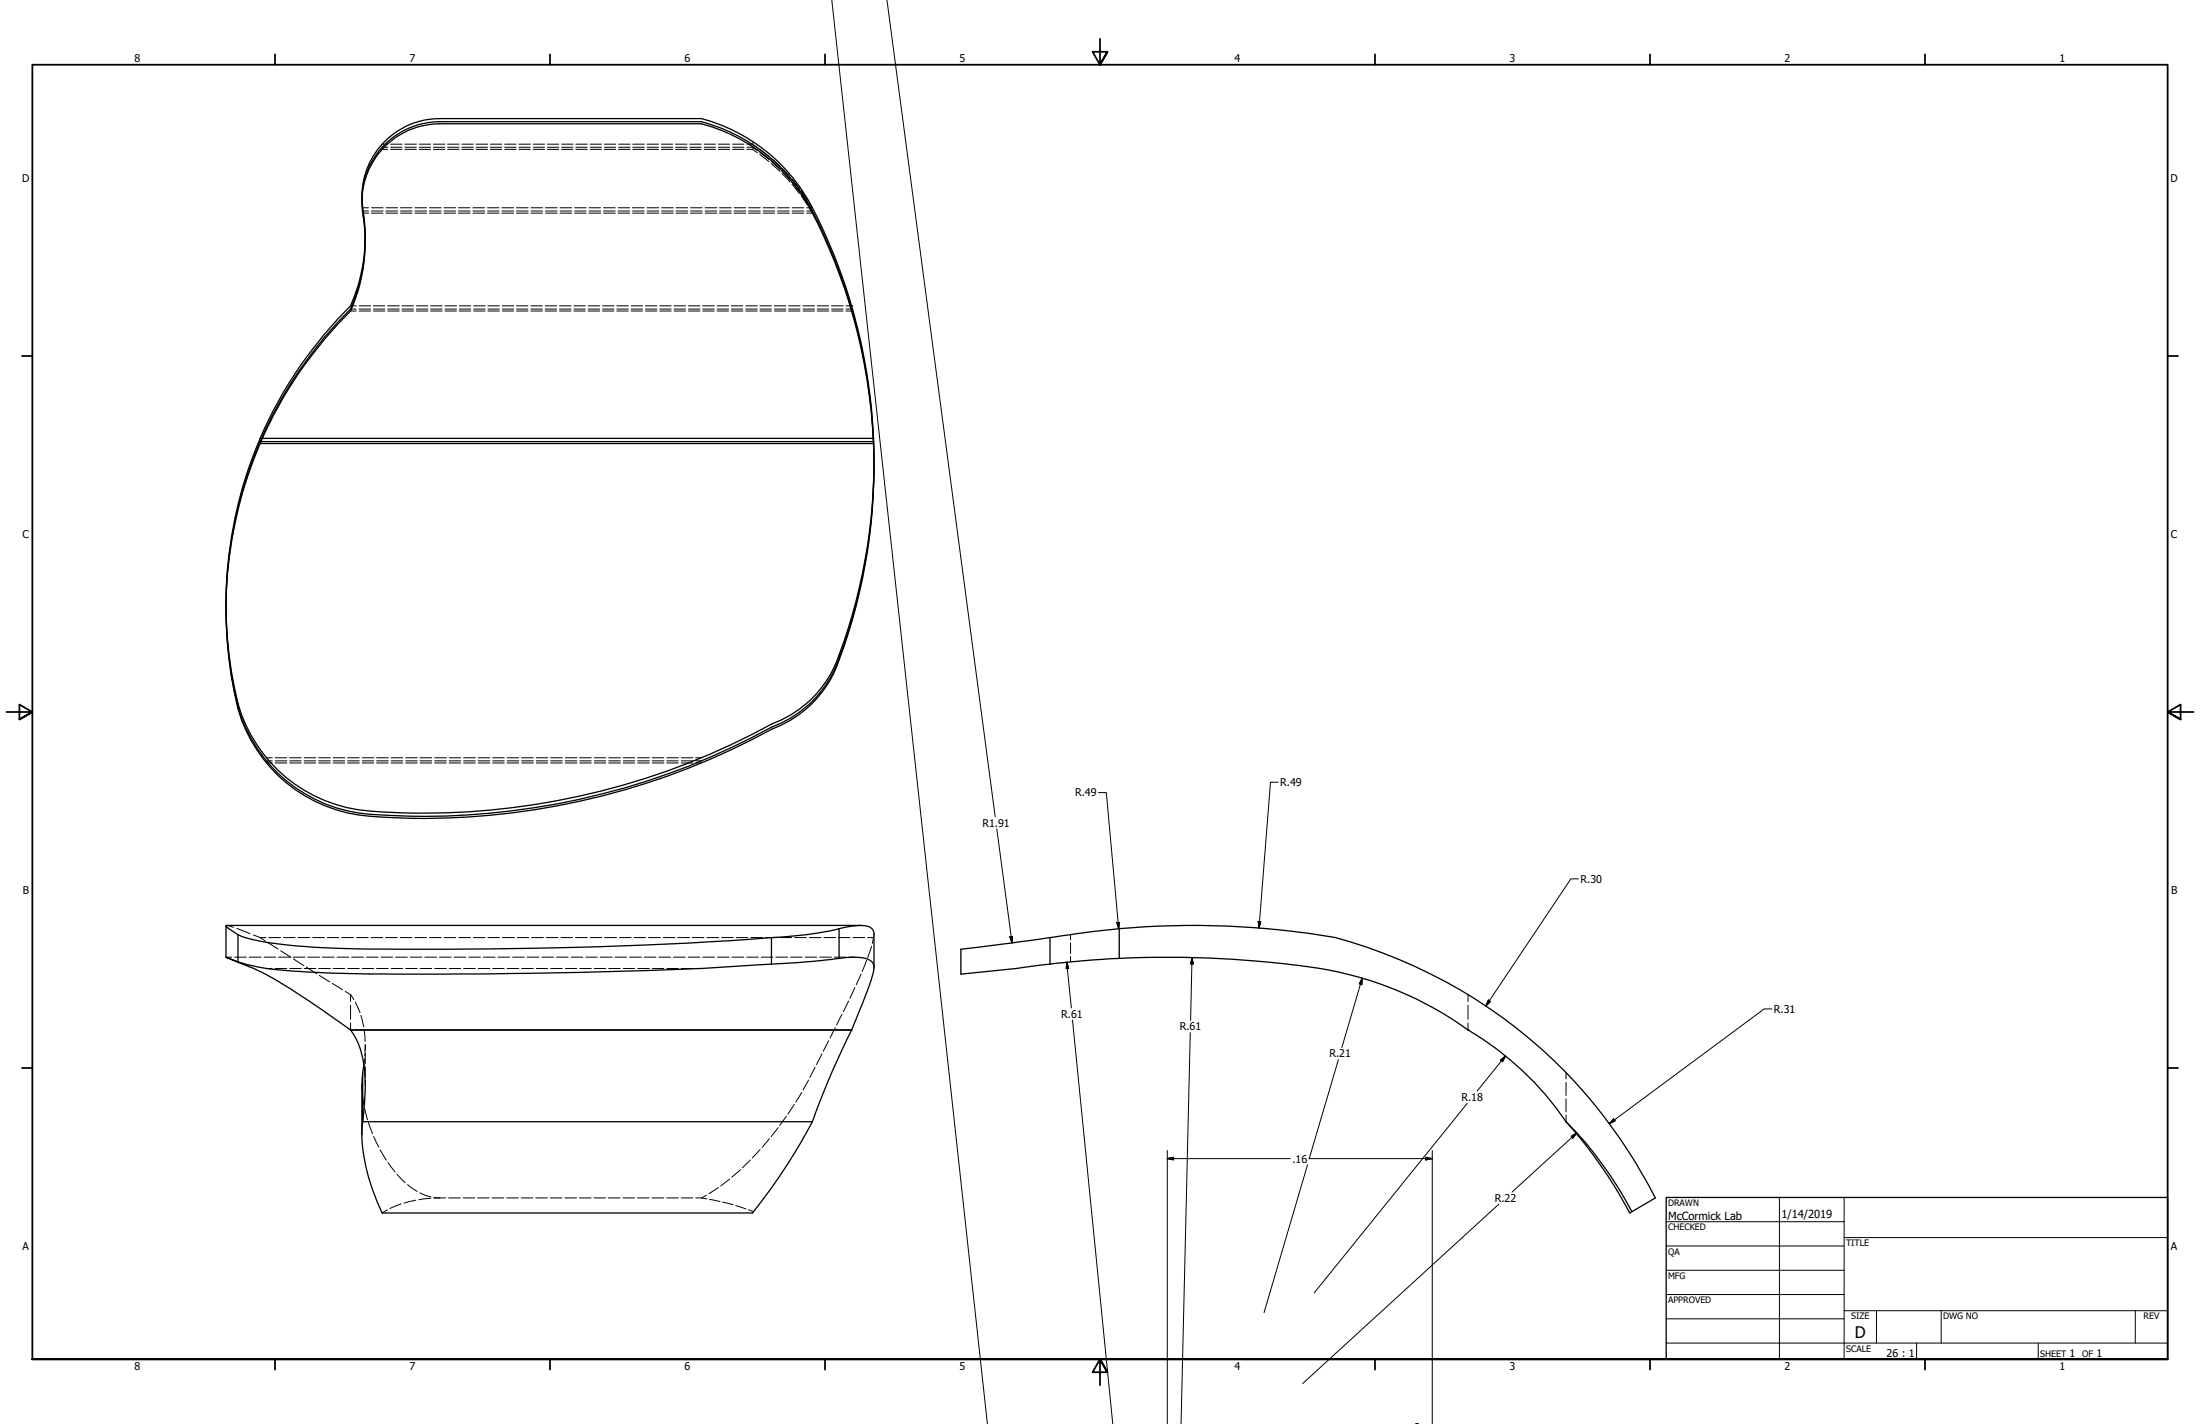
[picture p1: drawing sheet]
<svg xmlns="http://www.w3.org/2000/svg" width="864mm" height="559mm" viewBox="0 0 864 559" stroke-linecap="round" stroke-linejoin="round" font-family="sans-serif">
<!-- layer: Hidden (ANSI) -->
<g fill="none" stroke="#000" stroke-width=".39">
<path d="M150 57.8h2.2M150 56.6h2.2M150 58.6h2.2M153.4 57.8h4.4M153.4 56.6h4.4M153.4 58.6h4.4M158.9 57.8h4.5M158.9 56.6h4.5M158.9 58.6h4.5M164.5 57.8h4.5M164.5 56.6h4.5M164.5 58.6h4.5"/>
<path d="M170.1 57.8h4.5M170.1 56.6h4.5M170.1 58.6h4.5M175.7 57.8h4.5M175.7 56.6h4.5M175.7 58.6h4.5M181.3 57.8h4.5M181.3 56.6h4.5M181.3 58.6h4.5M186.9 57.8h4.5M186.9 56.6h4.5M186.9 58.6h4.5"/>
<path d="M192.5 57.8h4.5M192.5 56.6h4.5M192.5 58.6h4.5M198.1 57.8h4.5M198.1 56.6h4.5M198.1 58.6h4.5M203.7 57.8h4.5M203.7 56.6h4.5M203.7 58.6h4.5M209.3 57.8h4.4M209.3 56.6h4.4M209.3 58.6h4.4"/>
<path d="M214.9 57.8h4.4M214.9 56.6h4.4M214.9 58.6h4.4M220.5 57.8h4.4M220.5 56.6h4.4M220.5 58.6h4.4M226.1 57.8h4.4M226.1 56.6h4.4M226.1 58.6h4.4M231.6 57.8h4.5M231.6 56.6h4.5M231.6 58.6h4.5"/>
<path d="M237.2 57.8h4.5M237.2 56.6h4.5M237.2 58.6h4.5M242.8 57.8h4.5M242.8 56.6h4.5M242.8 58.6h4.5M248.4 57.8h4.5M248.4 56.6h4.5M248.4 58.6h4.5M254 57.8h4.5M254 56.6h4.5M254 58.6h4.5"/>
<path d="M259.6 57.8h4.5M259.6 56.6h4.5M259.6 58.6h4.5M265.2 57.8h4.5M265.2 56.6h4.5M265.2 58.6h4.5M270.8 57.8h4.5M270.8 56.6h4.5M270.8 58.6h4.5M276.4 57.8h4.5M276.4 56.6h4.5M276.4 58.6h4.5"/>
<path d="M282 57.8h4.4M282 56.6h4.4M282 58.6h4.4M287.6 57.8h4.4M287.6 56.6h4.4M287.6 58.6h4.4M293.2 57.8h2.2M293.2 56.6h2.2M293.2 58.6h2.2M295.4 57.8l1.9 1.3M295.4 56.6l1.9 1.3M295.4 58.6l1.9 1.3"/>
<path d="M295.5 57.5l-.1 .3M295.5 56.3l-.1 .3M295.5 58.4l-.1 .2M295.8 57l-.1 .2M295.8 55.8l-.1 .2M295.8 57.8l-.1 .2M298.3 59.8l3.6 2.8M298.3 58.5l3.6 2.9M298.3 60.6l3.6 2.8M302.8 63.4l3.4 3.1M302.8 62.1l3.4 3.1M302.8 64.2l3.4 3.1"/>
<path d="M307 67.3l3.1 3.4M307 66l3.1 3.4M307 68.1l3.1 3.3M310.9 71.5l2.9 3.6M310.9 70.3l2.9 3.6M310.9 72.3l2.9 3.6M314.5 76l2.6 3.8M314.5 74.8l2.6 3.8M314.5 76.8l2.6 3.8M317.7 79.6l1.2 1.9h-2.2M142.4 82.8h2.3M142.4 81.5h2.3"/>
<path d="M142.4 83.6h2.3M145.8 82.8h4.6M145.8 81.5h4.6M145.8 83.6h4.6M151.5 82.8h4.6M151.5 81.5h4.6M151.5 83.6h4.6M157.2 82.8h4.5M157.2 81.5h4.5M157.2 83.6h4.5M162.9 82.8h4.5M162.9 81.5h4.5"/>
<path d="M162.9 83.6h4.5M168.6 82.8h4.6M168.6 81.5h4.6M168.6 83.6h4.6M174.3 82.8h4.5M174.3 81.5h4.5M174.3 83.6h4.5M180 82.8h4.5M180 81.5h4.5M180 83.6h4.5M185.7 82.8h4.5M185.7 81.5h4.5"/>
<path d="M185.7 83.6h4.5M191.4 82.8h4.5M191.4 81.5h4.5M191.4 83.6h4.5M197 82.8h4.6M197 81.5h4.6M197 83.6h4.6M202.8 82.8h4.5M202.8 81.5h4.5M202.8 83.6h4.5M208.5 82.8h4.5M208.5 81.5h4.5"/>
<path d="M208.5 83.6h4.5M214.1 82.8h4.6M214.1 81.5h4.6M214.1 83.6h4.6M219.8 82.8h4.6M219.8 81.5h4.6M219.8 83.6h4.6M225.6 82.8h4.5M225.6 81.5h4.5M225.6 83.6h4.5M231.2 82.8h4.6M231.2 81.5h4.6"/>
<path d="M231.2 83.6h4.6M236.9 82.8h4.6M236.9 81.5h4.6M236.9 83.6h4.6M242.6 82.8h4.5M242.6 81.5h4.5M242.6 83.6h4.5M248.3 82.8h4.6M248.3 81.5h4.6M248.3 83.6h4.6M254 82.8h4.6M254 81.5h4.6"/>
<path d="M254 83.6h4.6M259.7 82.8h4.6M259.7 81.5h4.6M259.7 83.6h4.6M265.4 82.8h4.5M265.4 81.5h4.5M265.4 83.6h4.5M271.1 82.8h4.6M271.1 81.5h4.6M271.1 83.6h4.6M276.8 82.8h4.6M276.8 81.5h4.6"/>
<path d="M276.8 83.6h4.6M282.4 82.8h4.6M282.4 81.5h4.6M282.4 83.6h4.6M288.2 82.8h4.5M288.2 81.5h4.5M288.2 83.6h4.5M293.9 82.8h4.5M293.9 81.5h4.5M293.9 83.6h4.5M299.6 82.8h4.5M299.6 81.5h4.5"/>
<path d="M299.6 83.6h4.5M305.2 82.8h4.6M305.2 81.5h4.6M305.2 83.6h4.6M311 82.8h4.5M311 81.5h4.5M311 83.6h4.5M317.7 80.8l1.2 2h-2.2M317.7 81.7l1.2 1.9h-2.2M137.6 121.3h2.2M137.6 120h2.2M137.6 122h2.2"/>
<path d="M141 121.3h4.5M141 120h4.5M141 122h4.5M146.6 121.3h4.5M146.6 120h4.5M146.6 122h4.5M152.2 121.3h4.5M152.2 120h4.5M152.2 122h4.5M157.8 121.3h4.5M157.8 120h4.5M157.8 122h4.5"/>
<path d="M163.4 121.3h4.6M163.4 120h4.6M163.4 122h4.6M169 121.3h4.5M169 120h4.5M169 122h4.5M174.7 121.3h4.5M174.7 120h4.5M174.7 122h4.5M180.3 121.3h4.5M180.3 120h4.5M180.3 122h4.5"/>
<path d="M185.9 121.3h4.5M185.9 120h4.5M185.9 122h4.5M191.5 121.3h4.5M191.5 120h4.5M191.5 122h4.5M197.2 121.3h4.5M197.2 120h4.5M197.2 122h4.5M202.8 121.3h4.5M202.8 120h4.5M202.8 122h4.5"/>
<path d="M208.4 121.3h4.5M208.4 120h4.5M208.4 122h4.5M214 121.3h4.5M214 120h4.5M214 122h4.5M219.6 121.3h4.6M219.6 120h4.6M219.6 122h4.6M225.3 121.3h4.4M225.3 120h4.4M225.3 122h4.4"/>
<path d="M230.9 121.3h4.5M230.9 120h4.5M230.9 122h4.5M236.5 121.3h4.5M236.5 120h4.5M236.5 122h4.5M242.1 121.3h4.5M242.1 120h4.5M242.1 122h4.5M247.8 121.3h4.4M247.8 120h4.4M247.8 122h4.4"/>
<path d="M253.4 121.3h4.5M253.4 120h4.5M253.4 122h4.5M259 121.3h4.5M259 120h4.5M259 122h4.5M264.6 121.3h4.5M264.6 120h4.5M264.6 122h4.5M270.3 121.3h4.5M270.3 120h4.5M270.3 122h4.5"/>
<path d="M275.8 121.3h4.6M275.8 120h4.6M275.8 122h4.6M281.5 121.3h4.5M281.5 120h4.5M281.5 122h4.5M287.1 121.3h4.5M287.1 120h4.5M287.1 122h4.5M292.7 121.3h4.5M292.7 120h4.5M292.7 122h4.5"/>
<path d="M298.3 121.3h4.5M298.3 120h4.5M298.3 122h4.5M304 121.3h4.5M304 120h4.5M304 122h4.5M309.6 121.3h4.5M309.6 120h4.5M309.6 122h4.5M315.2 121.3h4.5M315.2 120h4.5M315.2 122h4.5"/>
<path d="M320.8 121.3h4.5M320.8 120h4.5M320.8 122h4.5M326.5 121.3h4.5M326.5 120h4.5M326.5 122h4.5M332 120h2.3M332 122h2.3M334.3 121.2h.1M334.3 121.2l-2.3 .1M104.6 298.6h2.3M104.6 297.4h2.3"/>
<path d="M104.6 299.4h2.3M108 298.6h4.6M108 297.4h4.6M108 299.4h4.6M113.7 298.6h4.5M113.7 297.4h4.5M113.7 299.4h4.5M119.4 298.6h4.6M119.4 297.4h4.6M119.4 299.4h4.6M125.1 298.6h4.6M125.1 297.4h4.6"/>
<path d="M125.1 299.4h4.6M130.7 298.6h4.6M130.7 297.4h4.6M130.7 299.4h4.6M136.5 298.6h4.5M136.5 297.4h4.5M136.5 299.4h4.5M142.2 298.6h4.5M142.2 297.4h4.5M142.2 299.4h4.5M147.8 298.6h4.6M147.8 297.4h4.6"/>
<path d="M147.8 299.4h4.6M153.5 298.6h4.6M153.5 297.4h4.6M153.5 299.4h4.6M159.3 298.6h4.5M159.3 297.4h4.5M159.3 299.4h4.5M164.9 298.6h4.6M164.9 297.4h4.6M164.9 299.4h4.6M170.6 298.6h4.6M170.6 297.4h4.6"/>
<path d="M170.6 299.4h4.6M176.3 298.6h4.5M176.3 297.4h4.5M176.3 299.4h4.5M182 298.6h4.6M182 297.4h4.6M182 299.4h4.6M187.7 298.6h4.6M187.7 297.4h4.6M187.7 299.4h4.6M193.4 298.6h4.5M193.4 297.4h4.5"/>
<path d="M193.4 299.4h4.5M199.1 298.6h4.5M199.1 297.4h4.5M199.1 299.4h4.5M204.8 298.6h4.6M204.8 297.4h4.6M204.8 299.4h4.6M210.5 298.6h4.5M210.5 297.4h4.5M210.5 299.4h4.5M216.2 298.6h4.5M216.2 297.4h4.5"/>
<path d="M216.2 299.4h4.5M221.9 298.6h4.5M221.9 297.4h4.5M221.9 299.4h4.5M227.6 298.6h4.5M227.6 297.4h4.5M227.6 299.4h4.5M233.2 298.6h4.6M233.2 297.4h4.6M233.2 299.4h4.6M239 298.6h4.5M239 297.4h4.5"/>
<path d="M239 299.4h4.5M244.7 298.6h4.5M244.7 297.4h4.5M244.7 299.4h4.5M250.3 298.6h4.6M250.3 297.4h4.6M250.3 299.4h4.6M256 298.6h4.6M256 297.4h4.6M256 299.4h4.6M261.7 298.6h4.6M261.7 297.4h4.6"/>
<path d="M261.7 299.4h4.6M267.4 298.6h4.6M267.4 297.4h4.6M267.4 299.4h4.6M273.1 298.6h2.3M273.1 297.4h2.3M273.1 299.4h2.3M88.7 375.6h2.3M89 363.2l2.6 .7M92.1 375.6h4.6M93 364.4l5.2 2M97.9 375.6h4.6"/>
<path d="M99.5 366.9l2.6 1M102.1 367.9l2 1.4M102.1 367.9h2.3M103.6 375.6h4.6M105.1 369.9l4.1 2.5M105.5 367.9h4.6M109.3 375.6h4.7M110.2 373.1l4 2.6M111.3 367.9h4.5M115.1 375.6h4.6M115.2 376.3l4.1 2.6M117 367.9h4.6"/>
<path d="M120.3 379.5l4 2.6M120.8 375.6h4.6M122.7 367.9h4.6M126.6 375.6h4.6M128.5 367.9h4.5M132.3 375.6h4.6M134.2 367.9h4.5M138 375.6h4.7M140 367.9h4.5M143.8 375.6h4.6M145.7 367.9h4.5M149.5 375.6h4.6"/>
<path d="M151.4 367.9h4.6M155.3 375.6h4.6M157.1 367.9h4.6M161 375.6h4.6M162.9 367.9h4.5M166.8 375.6h4.6M168.6 367.9h4.6M172.5 375.6h4.6M174.3 367.9h4.6M178.2 375.6h4.7M180.1 367.9h4.6M184 375.6h4.6"/>
<path d="M185.8 367.9h4.6M189.7 375.6h4.6M191.5 367.9h4.6M195.5 375.6h4.6M197.2 367.9h4.7M201.2 375.6h4.6M203 367.9h4.6M206.9 375.6h4.7M208.7 367.9h4.6M212.7 375.6h4.6M214.4 367.9h4.7M218.4 375.6h4.6"/>
<path d="M220.2 367.9h4.6M224.2 375.6h4.6M225.9 367.9h4.6M229.9 375.6h4.6M231.6 367.9h4.6M235.6 375.6h4.7M237.4 367.9h4.6M241.4 375.6h4.6M243.1 367.9h4.6M247.1 375.6h4.7M248.9 367.9h4.5M252.9 375.6h4.6"/>
<path d="M254.6 367.9h4.6M258.6 375.6h4.6M260.3 367.9h4.6M264.4 375.6h4.6M266.1 367.9h4.5M270.1 375.6h4.6M271.8 367.9h4.6M275.8 375.6h4.7M277.5 367.9h4.6M281.6 375.6h4.6M283.3 367.9h4.5M287.3 375.6h4.6"/>
<path d="M289 367.9h4.6M293.1 375.6h4.6M294.7 367.9h4.6M298.8 375.6h4.6M300.5 367.9h4.6M304.5 375.6h4.7M306.2 367.9h4.6M310.3 375.6h4.6M311.9 367.9h4.6M316 375.6h4.6M317.7 367.9h4.6M321.8 375.6h4.6"/>
<path d="M323.4 367.9h4.6M327.5 375.6h4.6M329.1 367.9h4.6M333.2 375.6h2.4M334.8 367.9h4.7M340.2 376.9l-1.7 4.3M340.6 367.9h2.3M342.1 371.3l-1.5 4.5M342.9 367.9l-.5 2.3M343 367.5l-.1 .4M343.1 366.5l-.1 .5M420.2 366.8v2.1"/>
<path d="M420.2 370v4.3M420.2 375.3v2.1M104.6 380h2.3M108 380h4.6M113.7 380h4.5M119.4 380h4.6M125.1 380h4.6M125.3 382.8l4.1 2.5M130.4 385.9l4.1 2.5M130.7 380h4.6M135.5 389.1l2.1 1.2M136.5 380h4.5"/>
<path d="M137.6 390.3l1.3 1.9M137.6 390.3v2.8M137.6 394.5v5.5M139.4 393.2l2 4.2M141.7 398.5l1.1 4.5M142.2 380h4.5M147.8 380h4.6M153.5 380h4.6M159.3 380h4.5M164.9 380h4.6M170.6 380h4.6M176.3 380h4.5"/>
<path d="M182 380h4.6M187.7 380h4.6M193.4 380h4.5M199.1 380h4.5M204.8 380h4.6M210.5 380h4.5M216.2 380h4.5M221.9 380h4.5M227.6 380h4.5M233.2 380h4.6M239 380h4.5M244.7 380h4.5"/>
<path d="M250.3 380h4.6M256 380h4.6M261.7 380h4.6M267.4 380h4.6M273.1 380h2.3M330.5 398l-2.1 4.2M333.1 392.8l-2.1 4.2M335.6 387.5l-2 4.2M338 382.3l-1.9 4.2M576.3 390.3v2.8M576.3 394.5v5.5M137.6 401.4v2.8"/>
<path d="M142.9 404.1l.4 4.6M143.1 415.5l-.2 2.3M143.4 409.8l-.2 4.6M143.4 410.1v2.1M143.4 413.3v4.2M143.4 418.6v4.2M320 418.8l-2.1 4M322.6 413.6l-2.1 4.2M325.2 408.4l-2 4.2M327.9 403.2l-2.1 4.2M576.3 401.4v2.8M142 425.6l.2 2.4"/>
<path d="M142.2 429.1l.7 4.7M143.1 434.9l1.2 4.5M143.4 423.9v2.1M308.7 438l-2.6 3.6M311.8 433.4l-2.5 3.7M314.7 428.7l-2.3 3.7M317.4 423.8l-2.1 3.9M614.7 420.9v2.5M614.7 424.8v5.1M614.7 431.2v5.1M614.7 437.6v2.6M144.7 440.5l1.5 4.4"/>
<path d="M146.7 446l2 4.2M149.2 451.2l2.4 4M152.3 456.2l2.8 3.7M290.6 459l-3.3 3M294.6 455.2l-3.2 3.1M298.4 451.1l-3.1 3.2M302 446.8l-2.9 3.5M305.4 442.5l-2.7 3.5M152 474.8l-2 1.2M155.8 460.8l3.3 3.3M157.5 472.4l-4.4 1.8M160 464.9l3.8 2.7"/>
<path d="M163.2 471l-4.6 1.1M164.8 468.1l4.4 1.5M169.1 470.2l-4.7 .6M170.3 469.9l2.4 .2M172.7 470.1l-2.4 .1M172.7 470.1h2.2M176.1 470.1h4.6M181.8 470.1h4.6M187.5 470.1h4.5M193.2 470.1h4.5M198.9 470.1h4.6M204.6 470.1h4.6"/>
<path d="M210.3 470.1h4.6M216 470.1h4.6M221.7 470.1h4.6M227.5 470.1h4.5M233.2 470.1h4.5M238.8 470.1h4.6M244.5 470.1h4.6M250.3 470.1h4.5M256 470.1h4.5M261.7 470.1h4.6M267.4 470.1h4.6M273.1 470.1h2.3"/>
<path d="M275.4 470.1l2.1 .4M277.3 469l-1.9 1.1M278.5 470.7l4.1 .8M282 466l-3.7 2.4M283.7 471.7l4.1 1.1M286.4 462.7l-3.5 2.7M288.8 473.1l4 1.3M293.8 474.7l2 .8"/>
</g>
<!-- layer: Visible (ANSI) -->
<g fill="none" stroke="#000" stroke-width=".51">
<path d="M102.1 173.3a163.2 163.2 0 0 1 35.5-52 66.9 66.9 0 0 0 4.8-38.5 30.6 30.6 0 0 1 30.3-35h102.7a69.5 69.5 0 0 1 45.8 39.6 219 219 0 0 1 21.7 85.9M102.1 173.3a161.9 161.9 0 0 0-7.4 108.2 58.8 58.8 0 0 0 55.7 38.3 283.2 283.2 0 0 0 152.4-34.4 43.7 43.7 0 0 0 26.6-27.2 217.9 217.9 0 0 0 13.5-84.9M102.1 172a165.1 165.1 0 0 1 35.5-52 66.6 66.6 0 0 0 4.8-38.5 30.6 30.6 0 0 1 30.3-35h102.7a69.5 69.5 0 0 1 45.8 39.7 219 219 0 0 1 21.7 85.8M102.1 172a162.1 162.1 0 0 0-7.4 108.3 58.8 58.8 0 0 0 55.7 38.3 284.8 284.8 0 0 0 152.4-34.4 43.7 43.7 0 0 0 26.6-27.2 218 218 0 0 0 13.5-85M102.1 174.1a165.1 165.1 0 0 1 35.5-52.1 66.5 66.5 0 0 0 4.8-38.4 30.6 30.6 0 0 1 30.3-35h102.7a69.5 69.5 0 0 1 45.8 39.6 219 219 0 0 1 21.7 85.9M102.1 174.1a164 164 0 0 0-8.7 104 58.6 58.6 0 0 0 57 42.6 284.8 284.8 0 0 0 152.4-34.5 43.7 43.7 0 0 0 26.6-27.2 218 218 0 0 0 13.5-84.9M102.1 173.3h240.8M102.1 172h240.8M102.1 174.1h240.8M88.7 363.3v12.3M93.4 366.8a64.5 64.5 0 0 0 18.9 4 515.6 515.6 0 0 0 54.4 1.7 1765.2 1765.2 0 0 0 136.1-4.6M93.4 366.8v10.6"/>
<path d="M302.8 378.3a369 369 0 0 0 29.9-2.6 14.7 14.7 0 0 1 9.3 1.5 4.6 4.6 0 0 1 .6 5.3l-2.1 6.3-6.2 15.4M302.8 378.3a1955.7 1955.7 0 0 1-115.8 3.9 919.5 919.5 0 0 1-72.1-1.1 71.4 71.4 0 0 1-26.2-5.5l.1 .1a119.1 119.1 0 0 1 30.1 15.5l18.7 13M302.8 367.9v10.4M329.4 364.4a22.8 22.8 0 0 1 11.8-.7l1.4 1.1 .4 1 .1 13.8M329.4 364.4l-5.2 1.2a142.2 142.2 0 0 1-21.4 2.3M329.4 364.4v11.7M338 363.2h-249.3l.6 .8 4.1 2.8M377.2 372.5l23.1-2.9a558.6 558.6 0 0 1 54.8-6.2 337.5 337.5 0 0 1 69.2 4.5 197.4 197.4 0 0 1 125.5 102.2l-10 5.9a179.1 179.1 0 0 0-25.1-35.8 120.9 120.9 0 0 0-38.4-36 139.2 139.2 0 0 0-67.8-25.5 407.3 407.3 0 0 0-109.5 1.3l-21.8 2.3zM412.2 367.9v10.4M439.4 364.4v11.7M137.6 404.2a35.2 35.2 0 0 1 5.8 20.7l-.5 9.9a58.5 58.5 0 0 0 3.3 31.9l3.8 9.3h145.4a229.3 229.3 0 0 0 23.5-35.8M137.6 404.2h196.7"/>
<path d="M142.9 417.8l-.9 7.8v19.7M334.3 404.2a334.8 334.8 0 0 0-15.4 36M334.3 404.2h.1M142.4 420.9v19.3h176.5M614.7 440.2a149.7 149.7 0 0 1 25.9 35.3"/>
</g>
<!-- layer: Hidden (ANSI) -->
<g fill="#000">
<circle cx="334.3" cy="120" r=".19"/>
<circle cx="334.3" cy="122" r=".19"/>
</g>
<!-- layer: Visible (ANSI) -->
<circle cx="576.3" cy="404.2" r=".25" fill="#000"/>
<!-- layer: Border (ANSI) -->
<g fill="none" stroke="#000" stroke-width=".7">
<path d="M431.8 15.2v10.2l-2.9-5.1h5.8l-2.9 5.1 2.9-5.1M107.9 21.3v4.1M215.9 21.3v4.1M323.8 21.3v4.1M539.8 21.3v4.1M647.7 21.3v4.1M755.6 21.3v4.1M8.6 139.7h4.1M850.9 139.7h4.1M2.5 279.4h10.2l-5.1-2.9v5.8l5.1-2.9-5.1 2.9M861.1 279.4h-10.2l5.1-2.9v5.8l-5.1-2.9 5.1 2.9M8.6 419.1h4.1"/>
<path d="M850.9 419.1h4.1M12.7 533.4v-508h838.2v508h-838.2h838.2M107.9 533.4v4.1M215.9 533.4v4.1M323.8 533.4v4.1M434.7 538.5l-2.9-5.1 2.9 5.1h-5.8l2.9-5.1v10.2M539.8 533.4v4.1M647.7 533.4v4.1M755.6 533.4v4.1"/>
</g>
<!-- layer: Title (ANSI) -->
<g fill="none" stroke="#000" stroke-width=".39">
<path d="M654 479.4h69.9M698.5 469.9v63.5M723.9 469.9v63.5M654 488.9h69.9M654 498.5h69.9M723.9 485.6h127M654 508h69.9M654 517.5h69.9M723.9 514.3h127M736.6 514.3v12.7M762 514.3v12.7M838.2 514.3v12.7"/>
<path d="M654 527h196.9M752.3 527v6.4M800.1 527v6.4"/>
</g>
<path d="M654 469.9h196.9v63.5h-196.9z" fill="none" stroke="#000" stroke-width=".51"/>
<!-- layer: Dimension (ANSI) -->
<g fill="none" stroke="#000" stroke-width=".39">
<path d="M326.5 0l61.1 558.8M348.2 0l42.5 320.5M431.2 311h3.1l4.9 53.5M501.7 307h-3l-4.5 57.2M391.3 325.2l6 44.8M619.6 344.9h-3l-33.4 49.9M396.4 367.6l1-.1-.1 2.5zM418.8 377.6l.7 2.4-1 .1zM418.8 377.6l1.8 17.9M438.4 362l1-.1-.2 2.6zM467.9 375.7l.5 2.6h-1zM467.9 375.7l-.5 24.7"/>
<path d="M493.9 361.6l1 .1-.7 2.5zM534.7 383.9l-.2 2.5-.9-.3zM534.7 383.9l-8 27.2M584.3 392.4l.8 .6-1.9 1.8zM695.5 395.9h-3l-60.8 45M421 400.3l15.8 158.5M467.2 405.2l-3.6 153.6M525.4 415.8l-11.5 38.9M589 416l2-1.7-1.2 2.3zM591 414.3l-11.2 13.9M575.9 433l-60 74.4M633.4 439.1l.6 .8-2.3 1z"/>
<path d="M458.2 454.7l2.5-.5v1zM458.2 454.7h48.3M458.2 451.5v107.3M513.3 457.1l-17.1 58M513.9 454.7h48.3M559.7 454.2l2.5 .5-2.5 .5zM562.2 451.5v107.3M616.8 445.9l2.1-1.3-1.5 2zM618.9 444.6l-25.4 23.2M588.4 472.5l-77 70.4"/>
</g>
<g fill="#000" stroke="#000" stroke-width=".39">
<path d="M396.4 367.6l.9 2.4zM396.4 367.6l1-.1-.1 2.5zM438.4 362l.8 2.5zM438.4 362l1-.1-.2 2.6zM467.9 375.7l.5 2.6zM467.9 375.7l.5 2.6h-1zM493.9 361.6l.3 2.6zM493.9 361.6l1 .1-.7 2.5zM418.8 377.6l.7 2.4zM418.8 377.6l.7 2.4-1 .1zM534.7 383.9l-.2 2.5zM534.7 383.9l-.2 2.5-.9-.3z"/>
<path d="M584.3 392.4l-1.1 2.4zM584.3 392.4l.8 .6-1.9 1.8zM591 414.3l-1.2 2.3zM589 416l2-1.7-1.2 2.3zM633.4 439.1l-1.7 1.8zM633.4 439.1l.6 .8-2.3 1zM458.2 454.7l2.5-.5zM458.2 454.7l2.5-.5v1zM559.7 455.2l2.5-.5zM559.7 454.2l2.5 .5-2.5 .5zM618.9 444.6l-1.5 2zM616.8 445.9l2.1-1.3-1.5 2z"/>
<path d="M555.8 558.8h.7zM555.8 558.8h1z"/>
</g>
<text font-size="6.3" x="728.1" y="524.9">D</text>
<g font-size="4.4">
<text x="654.8" y="478.6">McCormick Lab</text>
<text x="699.3" y="478">1/14/2019</text>
</g>
<g font-size="4.2">
<text x="52.8" y="24.4">8</text>
<text x="160.8" y="24.4">7</text>
<text x="268.7" y="24.4">6</text>
<text x="376.7" y="24.4">5</text>
<text x="484.6" y="24.4">4</text>
<text x="592.6" y="24.4">3</text>
<text x="700.5" y="24.4">2</text>
<text x="808.5" y="24.4">1</text>
<text x="8.8" y="71.4">D</text>
<text x="852" y="71.4">D</text>
<text x="8.9" y="211.1">C</text>
<text x="852.2" y="211.1">C</text>
<text x="502.5" y="308.5">R.49</text>
<text x="422" y="312.5">R.49</text>
<text x="385.6" y="324.4">R1.91</text>
<text x="620.5" y="346.4">R.30</text>
<text x="9" y="350.8">B</text>
<text x="852.2" y="350.8">B</text>
<text x="416.6" y="399.5">R.61</text>
<text x="696.3" y="397.4">R.31</text>
<text x="463.1" y="404.4">R.61</text>
<text x="521.8" y="415">R.21</text>
<text x="573.7" y="432.1">R.18</text>
<text x="507.3" y="456.2">.16</text>
<text x="586.7" y="471.7">R.22</text>
<text x="8.9" y="490.5">A</text>
<text x="852.2" y="490.5">A</text>
<text x="740.6" y="532.6">26 : 1</text>
<text x="812.4" y="532.6">1</text>
<text x="823" y="532.6">1</text>
<text x="52.8" y="537.5">8</text>
<text x="160.8" y="537.5">7</text>
<text x="268.7" y="537.5">6</text>
<text x="376.7" y="537.5">5</text>
<text x="484.6" y="537.5">4</text>
<text x="592.6" y="537.5">3</text>
<text x="700.5" y="537.5">2</text>
<text x="808.5" y="537.5">1</text>
</g>
<g font-size="3.5">
<text x="654.8" y="473.2">DRAWN</text>
<text x="654.8" y="482.8">CHECKED</text>
<text x="724.7" y="488.9">TITLE</text>
<text x="654.8" y="492.3">QA</text>
<text x="654.8" y="501.8">MFG</text>
<text x="654.8" y="511.4">APPROVED</text>
<text x="726.7" y="517.7">SIZE</text>
<text x="762.8" y="517.7">DWG NO</text>
<text x="841.4" y="517.7">REV</text>
<text x="724.7" y="530.4">SCALE</text>
<text x="800.9" y="532.6">SHEET</text>
<text x="817.4" y="532.6">OF</text>
</g>
</svg>
